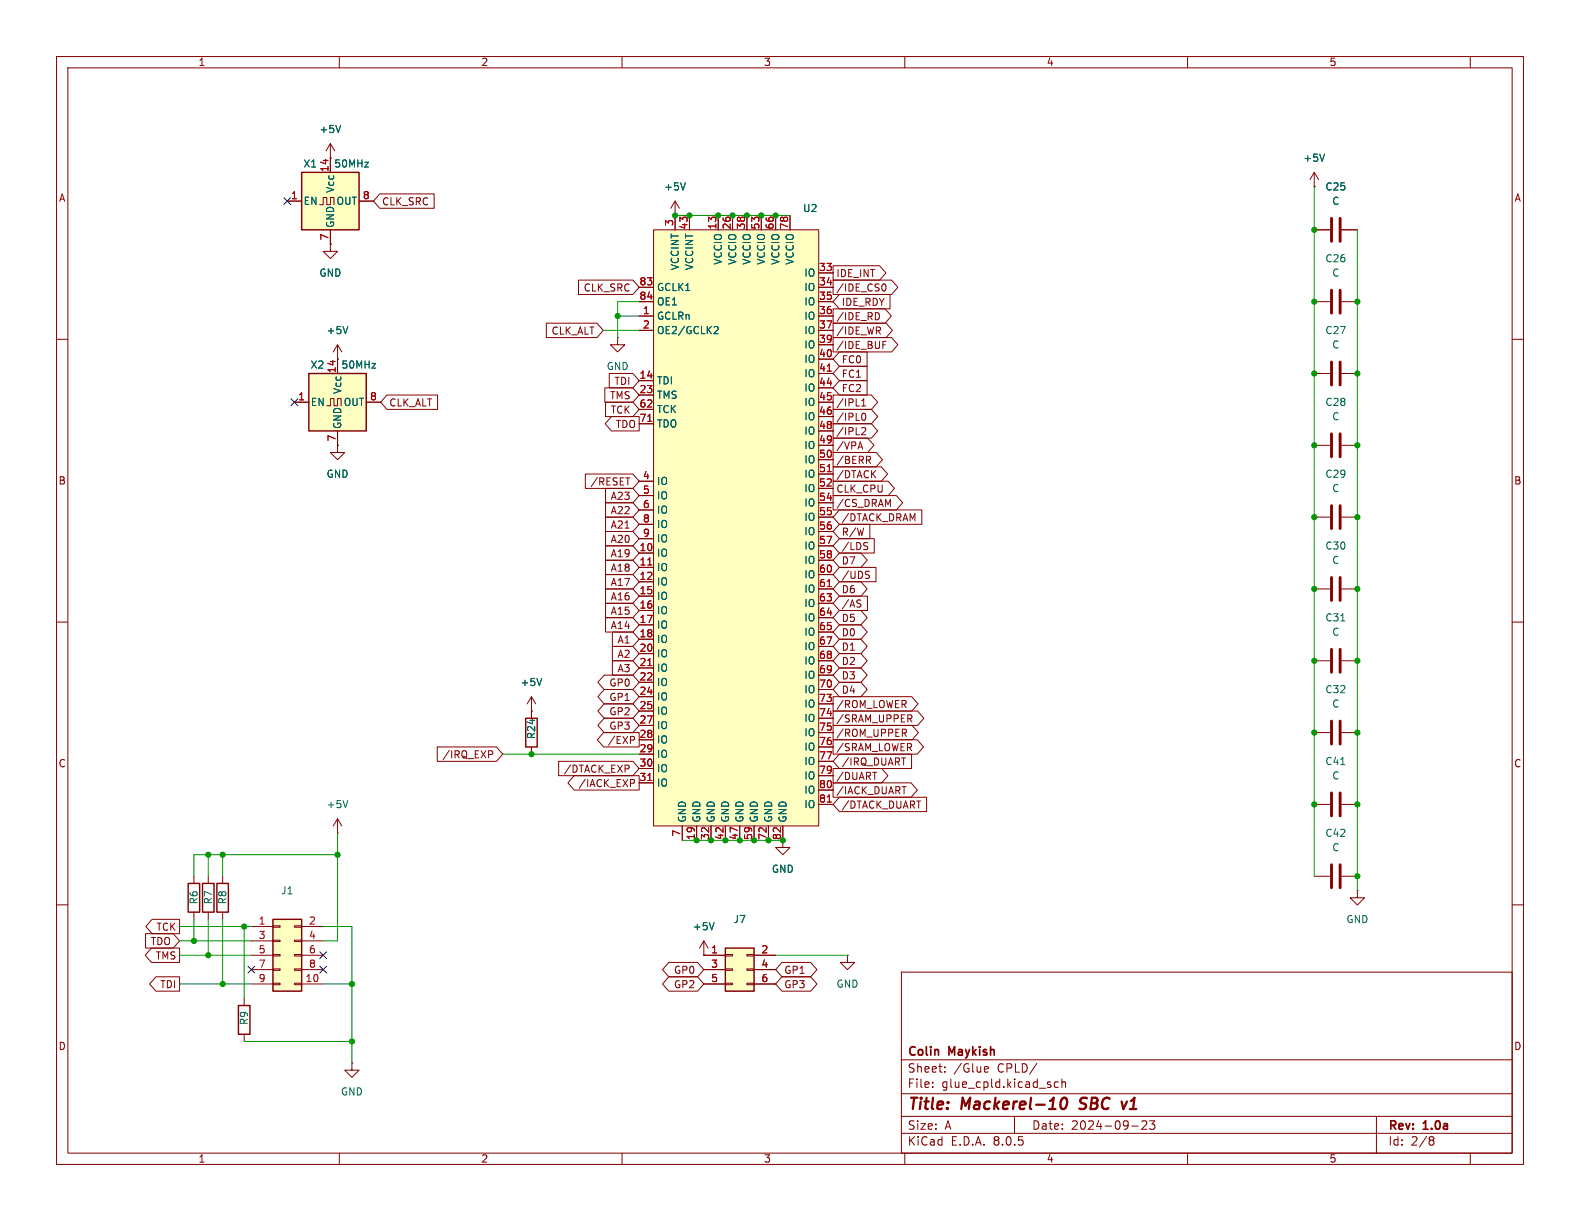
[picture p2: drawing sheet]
<svg xmlns="http://www.w3.org/2000/svg" width="279mm" height="216mm" viewBox="0 0 279 216" stroke-linecap="round" stroke-linejoin="round" font-family="sans-serif">
<g fill="none" stroke="#840000" stroke-width=".18">
<path d="M10 10h259.4v195.9h-259.4zM12 12h255.4v191.9h-255.4zM60 10v2M110 10v2M160 10v2M210 10v2M260 10v2M10 60h2M109.2 59.7v1.3h1.3l-1.3 1.2-1.3-1.2h1.3M109.2 59.7h.1M267.4 60h2M59.7 78.7v1.3h1.3l-1.3 1.3-1.3-1.3h1.3"/>
<path d="M59.7 78.7h.1M10 110h2M267.4 110h2M10 160h2M267.4 160h2M159.4 171.9h108v32h-108zM159.4 197.4h108M159.4 193.4h108M159.4 187.4h108M164.9 192.1v.2M164.9 191.4v.1M167.1 189.4v.2"/>
<path d="M167.1 188.7v.1M174.1 189.5h.6M174.1 188.7l.5-.1 .2 .3-.7 .2M179.4 197.4v3M183.4 188l-1.3 1.9M187.1 191.4l-.4-.1-.3 .3v.4l.2 .2h.5M187.8 191.4l.2-.1 .4 .1v.9M187.8 190.8v1.5M200.1 199.1h1.2M201.9 198.3l.6-.1 .2 .1 .1 .3-.9 1.1h.9M203.3 198.2h.9l-.5 .6 .4 .1v.6l-.2 .2h-.4l-.2-.2M243.4 197.4v6.5"/>
<path d="M60 203.9v2M110 203.9v2M159.4 200.4h108M160 203.9v2M210 203.9v2M253 201h.3l.3 .3-.3 .3M253 201.6h.3M253.3 201.6l.2 .2 .1 .4-.3 .3h-.3M260 203.9v2"/>
</g>
<path d="M187.8 194.3a.46 .46 0 0 1 .5-.2 .46 .46 0 0 1 .4 .4 1.15 1.15 0 0 1-.8 1.6l-.2-.1a1.54 1.54 0 0 1 .1-1.7zM190.9 196l.2 .1M191.2 194.3l-.2 .4 .1 .2M199.3 194.8l-.6 1.3" fill="none" stroke="#840000" stroke-width=".4"/>
<path d="M53.3 30.5h10.2v10.1h-10.2z" fill="#ffffc2"/>
<path d="M53.3 30.5h10.2v10.1h-10.2z" fill="none" stroke="#840000" stroke-width=".25"/>
<path d="M50.8 35.6h2.5M56.5 36.2h.6v-1.3h.7v1.3h.6v-1.3h.7v1.3M58.4 27.9v2.6M63.5 35.6h2.5M58.4 40.6v2.6" fill="none" stroke="#840000" stroke-width=".18"/>
<path d="M115.6 40.6h29.2v105.5h-29.2z" fill="#ffffc2"/>
<g fill="none" stroke="#840000" stroke-width=".18">
<path d="M58.4 27.9h.1M58.4 25.4l-.7 1.3M58.4 25.4v2.5M58.4 25.4l.8 1.3M119.4 38.1h.1M119.4 35.6v5M119.4 35.6l-.8 1.2M119.4 35.6l.7 1.2M121.9 38.1v2.5M127 38.1v2.5M129.5 38.1v2.5M132.1 38.1v2.5"/>
<path d="M134.6 38.1v2.5M137.2 38.1v2.5M139.7 38.1v2.5M58.4 43.2v1.3h1.3l-1.3 1.2-1.3-1.2h1.3M58.4 43.2h.1M113 55.9h2.6M113 58.4h2.6M113 50.8h2.6M113 53.3h2.6M115.6 40.6h29.2v105.5h-29.2zM144.8 55.9h2.5M144.8 58.4h2.5"/>
<path d="M144.8 48.3h2.5M144.8 50.8h2.5M144.8 53.3h2.5M113 67.3h2.6M113 69.9h2.6M113 72.4h2.6M113 74.9h2.6M144.8 61h2.5M144.8 63.5h2.5M144.8 66h2.5M144.8 68.6h2.5M144.8 71.1h2.5"/>
<path d="M144.8 73.7h2.5M144.8 76.2h2.5M144.8 78.7h2.5M113 97.8h2.6M113 85.1h2.6M113 87.6h2.6M113 90.2h2.6M113 92.7h2.6M113 95.3h2.6M144.8 81.3h2.5M144.8 83.8h2.5M144.8 86.4h2.5"/>
<path d="M144.8 88.9h2.5M144.8 91.4h2.5M144.8 94h2.5M144.8 96.5h2.5M144.8 99.1h2.5M113 100.3h2.6M113 102.9h2.6M113 105.4h2.6M113 108h2.6M113 110.5h2.6M113 113h2.6M113 115.6h2.6"/>
<path d="M113 118.1h2.6M144.8 101.6h2.5M144.8 104.1h2.5M144.8 106.7h2.5M144.8 109.2h2.5M144.8 111.8h2.5M144.8 114.3h2.5M144.8 116.8h2.5M144.8 119.4h2.5M113 120.7h2.6M113 123.2h2.6M113 125.7h2.6"/>
<path d="M113 128.3h2.6M113 130.8h2.6M113 133.4h2.6M113 135.9h2.6M113 138.4h2.6M144.8 121.9h2.5M144.8 124.5h2.5M144.8 127h2.5M144.8 129.5h2.5M144.8 132.1h2.5M144.8 134.6h2.5M144.8 137.2h2.5"/>
<path d="M144.8 139.7h2.5M120.6 146.1v2.5M123.2 146.1v2.5M125.7 146.1v2.5M128.3 146.1v2.5M130.8 146.1v2.5M133.3 146.1v2.5M135.9 146.1v2.5M138.4 146.1v2.5M144.8 142.2h2.5M43.2 176.5v1.3M43.2 182.9v1.3"/>
<path d="M62.2 188v1.2h1.3l-1.3 1.3-1.2-1.3h1.2M62.2 188h.1"/>
</g>
<path d="M114.5 74.5h.8M146.3 65.6h.7M114.5 99.9h.8M146.3 83.4h.7M114.5 117.7h.8M146.3 103.7h.7M114.5 138h.8M146.3 141.8h.7" fill="none" stroke="#a90000" stroke-width=".18"/>
<path d="M60.2 22.2l-.4 1.2M121.2 32.3l-.4 1.3M126.3 57.8l.5-.1 .2 .4-.8 .9h.8" fill="none" stroke="#006464" stroke-width=".18"/>
<path d="M42.2 177.8h2v5.1h-2z" fill="none" stroke="#840000" stroke-width=".25"/>
<path d="M54.6 66h10.2v10.2h-10.2z" fill="#ffffc2"/>
<path d="M54.6 66h10.2v10.2h-10.2z" fill="none" stroke="#840000" stroke-width=".25"/>
<g fill="none" stroke="#840000" stroke-width=".18">
<path d="M232.4 33h.1M232.4 30.5l-.8 1.3M232.4 30.5v2.5M232.4 30.5l.8 1.3M52.1 71.1h2.5M57.8 71.8h.6v-1.3h.7v1.3h.6v-1.3h.6v1.3M59.7 63.5h.1M59.7 61v5M59.7 76.2v2.5M59.7 61l-.8 1.2M59.7 61l.8 1.2M64.8 71.1h2.5"/>
<path d="M138.4 148.6v1.3h1.3l-1.3 1.2-1.2-1.2h1.2"/>
</g>
<path d="M234.2 27.2l-.4 1.3M61.5 57.7l-.4 1.3" fill="none" stroke="#006464" stroke-width=".18"/>
<path d="M48.3 162.6h5v12.7h-5z" fill="#ffffc2"/>
<g fill="none" stroke="#840000" stroke-width=".18">
<path d="M34.3 154.9v1.3M36.8 154.9v1.3M39.4 154.9v1.3M34.3 161.3v1.3M36.8 161.3v1.3M39.4 161.3v1.3M44.4 163.8h3.9M44.4 174h3.9M44.4 166.4h3.9M44.4 168.9h3.9M44.4 171.5h3.9M48.3 173.9h1.2v.2h-1.2z"/>
<path d="M48.3 171.3h1.2v.3h-1.2zM48.3 168.8h1.2v.2h-1.2zM48.3 166.2h1.2v.3h-1.2zM48.3 163.7h1.2v.3h-1.2zM52.1 173.9h1.2v.2h-1.2zM52.1 171.3h1.2v.3h-1.2zM52.1 168.8h1.2v.2h-1.2zM52.1 166.2h1.2v.3h-1.2zM52.1 163.7h1.2v.3h-1.2zM53.3 163.8h3.8M53.3 174h3.8M53.3 166.4h3.8"/>
<path d="M53.3 168.9h3.8M53.3 171.5h3.8"/>
</g>
<path d="M33.3 156.2h2v5.1h-2zM35.8 156.2h2v5.1h-2zM38.4 156.2h2v5.1h-2zM48.3 162.6h5v12.7h-5z" fill="none" stroke="#840000" stroke-width=".25"/>
<path d="M128.3 167.6h5v7.7h-5z" fill="#ffffc2"/>
<g fill="none" stroke="#840000" stroke-width=".18">
<path d="M50.8 35.6h2.5M58.4 27.9h.1M58.4 27.9v2.6M63.5 35.6h2.5M67.2 34.3h9.6v2.5h-9.6l-1.2-1.2zM119.4 38.1h.1M119.4 38.1v2.5M121.9 38.1v2.5M127 38.1v2.5M129.5 38.1v2.5M132.1 38.1v2.5M134.6 38.1v2.5"/>
<path d="M137.2 38.1v2.5M139.7 38.1v2.5M232.4 33h.1M58.4 43.2h.1M58.4 40.6v2.6M96.6 57.1h9l1.1 1.3-1.1 1.3h-9zM102.3 49.5h9.6l1.1 1.3-1.1 1.3h-9.6zM113 53.3h2.6M113 55.9h2.6M113 58.4h2.6M113 50.8h2.6M144.8 53.3h2.5"/>
<path d="M144.8 55.9h2.5M144.8 58.4h2.5M144.8 48.3h2.5M144.8 50.8h2.5M147.3 47h8.2l1.2 1.3-1.2 1.2h-8.2zM147.3 54.6h9.2l1.1 1.3-1.1 1.3h-9.2zM147.3 59.7h10.4l1.1 1.3-1.1 1.2h-10.4zM147.3 57.1h9.4l1.1 1.3-1.1 1.3h-9.4zM147.3 49.5h10.4l1.1 1.3-1.1 1.3h-10.4zM148.4 52.1h9v2.5h-9l-1.1-1.3zM155.3 55.3l.2 .5-.2 .7M156.1 50.3l.1-.1a.68 .68 0 0 1 .5 .6 .68 .68 0 0 1-.5 .7l-.1-.1"/>
<path d="M232.4 40.6h2.8M232.4 53.3h2.8M237.2 40.6h2.8M237.2 53.3h2.8M52.1 71.1h2.5M59.7 63.5h.1M59.7 78.7h.1M59.7 63.5v2.5M59.7 76.2v2.5M64.8 71.1h2.5M68.4 69.8h9v2.6h-9l-1.1-1.3zM107 68.6h4.9l1.1 1.3-1.1 1.2h-4.9z"/>
<path d="M107.1 71.1h4.8l1.1 1.3-1.1 1.3h-4.8zM107.7 66h4.2l1.1 1.3-1.1 1.3h-4.2zM108.1 73.7h4.9v2.5h-4.9l-1.1-1.3zM113 67.3h2.6M113 69.9h2.6M113 72.4h2.6M113 74.9h2.6M144.8 66h2.5M144.8 78.7h2.5M144.8 61h2.5M144.8 71.1h2.5M144.8 63.5h2.5"/>
<path d="M144.8 68.6h2.5M144.8 73.7h2.5M144.8 76.2h2.5M147.3 74.9h6.8l1.1 1.3-1.1 1.3h-6.8zM147.3 77.5h6.1l1.1 1.2-1.1 1.3h-6.1zM147.3 72.4h6.8l1.1 1.3-1.1 1.2h-6.8zM147.3 69.8h6.8l1.1 1.3-1.1 1.3h-6.8zM148.4 62.2h4.9v2.6h-4.9l-1.1-1.3zM148.4 64.8h4.9v2.5h-4.9l-1.1-1.3zM148.4 67.3h4.9v2.6h-4.9l-1.1-1.3zM151.8 79h.6M152.1 78.1l.5 1.3"/>
<path d="M152.4 71.8h.7M152.4 70.9l.3-.4v1.3M152.4 75.7l.5-.1 .2 .4-.8 .9h.8M152.4 73.3l.3-.2a.68 .68 0 0 1 .4 .6 .68 .68 0 0 1-.4 .6l-.3-.2M156.1 61h.4M156.1 60.4h.6M232.4 66h2.8M232.4 78.7h2.8M237.2 66h2.8M237.2 78.7h2.8M103.5 83.8h8.4l1.1 1.3-1.1 1.3h-8.4zM107.1 86.4h4.8l1.1 1.2-1.1 1.3h-4.8z"/>
<path d="M107.1 94h4.8l1.1 1.3-1.1 1.2h-4.8zM107.1 99.1h4.8l1.1 1.2-1.1 1.3h-4.8zM107.1 96.5h4.8l1.1 1.3-1.1 1.3h-4.8zM107.1 91.4h4.8l1.1 1.3-1.1 1.3h-4.8zM107.1 88.9h4.8l1.1 1.3-1.1 1.2h-4.8zM110.7 84.5h.7M113 97.8h2.6M113 85.1h2.6M113 87.6h2.6M113 90.2h2.6M113 92.7h2.6M113 95.3h2.6"/>
<path d="M144.8 91.4h2.5M144.8 81.3h2.5M144.8 83.8h2.5M144.8 86.4h2.5M144.8 88.9h2.5M144.8 94h2.5M144.8 96.5h2.5M144.8 99.1h2.5M147.3 85.1h9.8l1.1 1.3-1.1 1.2h-9.8zM147.3 80h7.6l1.2 1.3-1.2 1.3h-7.6zM147.3 82.5h8.6l1.1 1.3-1.1 1.3h-8.6zM147.3 87.6h11.2l1.1 1.3-1.1 1.3h-11.2z"/>
<path d="M148.4 90.2h14.6v2.5h-14.6l-1.1-1.3zM148.4 95.2h6.2v2.6h-6.2l-1.1-1.3zM148.4 97.8h3.8l1.2 1.3-1.2 1.2h-3.8l-1.1-1.2zM148.4 92.7h5.4v2.6h-5.4l-1.1-1.3zM153 95.9l.4 .1M153.2 96.6l.2 .2-.2 .4M153.5 81.3l.4 .7M153.7 80.7l.2 .2v.3l-.2 .1M157 89.2l.5-.9v1.3M232.4 91.4h2.8M237.2 91.4h2.8M106.8 119.4h5.1l1.1 1.3-1.1 1.2h-5.1l-1.1-1.2z"/>
<path d="M107.1 104.1h4.8l1.1 1.3-1.1 1.3h-4.8zM107.1 106.7h4.8l1.1 1.3-1.1 1.2h-4.8zM107.1 109.2h4.8l1.1 1.3-1.1 1.3h-4.8zM107.1 101.6h4.8l1.1 1.3-1.1 1.2h-4.8zM108.3 116.8h3.6l1.1 1.3-1.1 1.3h-3.6zM108.3 111.8h3.6l1.1 1.2-1.1 1.3h-3.6zM108.3 114.3h3.6l1.1 1.3-1.1 1.2h-3.6zM113 100.3h2.6M113 102.9h2.6M113 105.4h2.6M113 108h2.6M113 110.5h2.6"/>
<path d="M113 113h2.6M113 115.6h2.6M113 118.1h2.6M144.8 116.8h2.5M144.8 104.1h2.5M144.8 101.6h2.5M144.8 106.7h2.5M144.8 109.2h2.5M144.8 111.8h2.5M144.8 114.3h2.5M144.8 119.4h2.5M148.4 107.9h3.8l1.2 1.3-1.2 1.3h-3.8l-1.1-1.3z"/>
<path d="M148.4 118.1h3.8l1.2 1.3-1.2 1.3h-3.8l-1.1-1.3zM148.4 100.3h6.5v2.6h-6.5l-1.1-1.3zM148.4 102.9h3.8l1.2 1.2-1.2 1.3h-3.8l-1.1-1.3zM148.4 113h3.8l1.2 1.3-1.2 1.3h-3.8l-1.1-1.3zM148.4 110.5h3.8l1.2 1.3-1.2 1.2h-3.8l-1.1-1.2zM148.4 105.4h5v2.6h-5l-1.1-1.3zM148.4 115.6h3.8l1.2 1.2-1.2 1.3h-3.8l-1.1-1.3zM152.1 106.1h.1M152.1 106.8l.1 .2-.1 .3M153.3 101l.4 .1M153.5 101.7l.2 .2-.2 .4M232.4 116.8h2.8"/>
<path d="M232.4 104.1h2.8M237.2 116.8h2.8M237.2 104.1h2.8M77.3 132.1h10.5l1.1 1.3-1.1 1.2h-10.5zM86.4 132.8h.5l.2 .2-.1 .4h-.6M94 125.7h.1M94 123.2l-.8 1.3M94 123.2v3.8M94 132.1v1.3M94 123.2l.7 1.3M98.8 134.6h13.1l1.1 1.3-1.1 1.3h-13.1zM101.5 137.2h11.5v2.5h-11.5l-1.1-1.3z"/>
<path d="M106.7 129.5h6.3v2.6h-6.3l-1.1-1.3zM106.8 121.9h5.1l1.1 1.3-1.1 1.3h-5.1l-1.1-1.3zM106.8 127h5.1l1.1 1.3-1.1 1.2h-5.1l-1.1-1.2zM106.8 124.5h5.1l1.1 1.2-1.1 1.3h-5.1l-1.1-1.3zM111.1 135.4l.2 .1-.2 .4M111.5 130.2h.5l.2 .3-.1 .3-.6 .1M111.5 137.8h.5l.2 .3-.1 .3-.6 .1M113 120.7h2.6M113 123.2h2.6M113 125.7h2.6M113 128.3h2.6M113 130.8h2.6"/>
<path d="M113 133.4h2.6M113 135.9h2.6M113 138.4h2.6M144.8 129.5h2.5M144.8 121.9h2.5M144.8 124.5h2.5M144.8 127h2.5M144.8 132.1h2.5M144.8 134.6h2.5M144.8 137.2h2.5M144.8 139.7h2.5M147.3 138.4h13.8l1.1 1.3-1.1 1.3h-13.8z"/>
<path d="M147.3 130.8h14.9l1.1 1.3-1.1 1.3h-14.9zM147.3 135.9h8.6l1.1 1.3-1.1 1.2h-8.6zM147.3 125.7h15l1.1 1.3-1.1 1.3h-15zM147.3 128.3h14l1.1 1.2-1.1 1.3h-14zM147.3 123.2h13.9l1.1 1.3-1.1 1.2h-13.9zM148.4 133.3h12.8v2.6h-12.8l-1.1-1.3zM148.4 120.6h3.8l1.2 1.3-1.2 1.3h-3.8l-1.1-1.3zM154.3 136.6h.7M159.4 134h.8M159.5 139.1h.7M159.6 128.9h.5l.2 .3-.1 .3-.6 .1M159.9 129.6l.4 .6"/>
<path d="M160.8 127.1l.5 .6M161 126.4l.3 .2-.1 .3-.2 .2M232.4 129.5h2.8M237.2 129.5h2.8M59.7 147.3h.1M59.7 144.8l-.8 1.3M59.7 144.8v2.5M59.7 144.8l.8 1.3M120.6 146.1v2.5M123.2 146.1v2.5M125.7 146.1v2.5M128.3 146.1v2.5"/>
<path d="M130.8 146.1v2.5M133.3 146.1v2.5M135.9 146.1v2.5M138.4 146.1v2.5M144.8 142.2h2.5M148.4 141h15.5v2.5h-15.5l-1.1-1.3zM232.4 154.9h2.8M232.4 142.2h2.8M237.2 154.9h2.8M237.2 142.2h2.8M240 157.5v1.3h1.3l-1.3 1.2-1.2-1.2h1.2M240 157.5h.1"/>
<path d="M25.7 165.1h4.9l1.1 1.3-1.1 1.2h-4.9zM26.8 167.6h4.9v2.6h-4.9l-1.1-1.3zM26.9 162.6h4.8v2.5h-4.8l-1.1-1.3zM27.6 172.7h4.1v2.6h-4.1l-1.1-1.3zM118.3 172.7h5l1.2 1.3-1.2 1.3h-5l-1.1-1.3zM118.3 170.2h5l1.2 1.3-1.2 1.2h-5l-1.1-1.2zM124.5 168.9h.1M124.5 168.9h3.8M124.5 171.5h3.8M124.5 174h3.8M124.5 166.4l-.8 1.2M124.5 166.4v2.5"/>
<path d="M124.5 166.4l.7 1.2M128.3 173.9h1.2v.2h-1.2zM128.3 171.3h1.2v.3h-1.2zM128.3 168.8h1.2v.2h-1.2zM132.1 173.9h1.2v.2h-1.2zM132.1 171.3h1.2v.3h-1.2zM132.1 168.8h1.2v.2h-1.2zM133.3 168.9h3.9M133.3 171.5h3.9M133.3 174h3.9M138.3 172.7h5.1l1.1 1.3-1.1 1.3h-5.1l-1.1-1.3zM138.3 170.2h5.1l1.1 1.3-1.1 1.2h-5.1l-1.1-1.2z"/>
<path d="M149.9 168.9v1.3h1.2l-1.2 1.3-1.3-1.3h1.3M149.9 168.9h.1"/>
</g>
<path d="M93 127h2v5.1h-2zM128.3 167.6h5v7.7h-5z" fill="none" stroke="#840000" stroke-width=".25"/>
<path d="M60.2 22.2l-.4 1.2M121.2 32.3l-.4 1.3M234.2 27.2l-.4 1.3M61.5 57.7l-.4 1.3M126.3 57.8l.5-.1 .2 .4-.8 .9h.8M95.8 120l-.4 1.2M237.1 109.8h.7M237.1 135.2h.7M61.5 141.5l-.4 1.3M126.3 163.1l-.4 1.3" fill="none" stroke="#006464" stroke-width=".18"/>
<g fill="none" stroke="#840000" stroke-width=".51">
<path d="M235.5 38.6v4.1M237 38.6v4.1M235.5 51.3v4.1M237 51.3v4.1M235.5 64v4.1M235.5 76.7v4.1M237 64v4.1M237 76.7v4.1M235.5 89.4v4.1M237 89.4v4.1M235.5 102.1v4.1M235.5 114.8v4.1"/>
<path d="M237 102.1v4.1M237 114.8v4.1M235.5 127.5v4.1M237 127.5v4.1M235.5 140.2v4.1M235.5 152.9v4.1M237 140.2v4.1M237 152.9v4.1"/>
</g>
<g fill="none" stroke="#009600" stroke-width=".18">
<path d="M119.4 38.1h20.3M232.4 33v121.9M106.7 58.4h6.3M109.2 55.9h3.8M113 53.3h-3.8v6.4M240 40.6v116.9M88.9 133.4h24.1M36.8 151.1v3.8M39.4 151.1v3.8M59.7 147.3v19.1h-2.6M59.7 151.1h-25.4v3.8M120.6 148.6h17.8"/>
<path d="M31.7 163.8h12.7M31.7 168.9h12.7M31.7 166.4h12.7M31.7 174h12.7M34.3 162.6v3.8M36.8 162.6v6.3M39.4 162.6v11.4M43.2 163.8v12.7M57.1 163.8h5.1v24.2M57.1 174h5.1M137.2 168.9h12.7M43.2 184.2h19"/>
</g>
<path d="M50.2 35l1.2 1.2M51.4 35l-1.2 1.2M51.5 70.5l1.2 1.2M52.7 70.5l-1.2 1.2M43.8 170.8l1.3 1.3M45.1 170.8l-1.3 1.3M56.5 170.8l1.3 1.3M56.5 168.3l1.3 1.2M57.8 170.8l-1.3 1.3M57.8 168.3l-1.3 1.2" fill="none" stroke="#000084" stroke-width=".18"/>
<path d="M114.5 74.5h.8M146.3 65.6h.7M114.5 99.9h.8M146.3 83.4h.7M114.5 117.7h.8M146.3 103.7h.7M114.5 138h.8M146.3 141.8h.7" fill="none" stroke="#a90000" stroke-width=".18"/>
<g fill="#009600" stroke="#009600" stroke-width=".18">
<circle cx="240" cy="116.8" r=".46"/>
<circle cx="232.4" cy="116.8" r=".46"/>
<circle cx="240" cy="129.5" r=".46"/>
<circle cx="232.4" cy="129.5" r=".46"/>
<circle cx="240" cy="154.9" r=".46"/>
<circle cx="232.4" cy="104.1" r=".46"/>
<circle cx="240" cy="104.1" r=".46"/>
<circle cx="240" cy="142.2" r=".46"/>
<circle cx="232.4" cy="142.2" r=".46"/>
<circle cx="134.6" cy="38.1" r=".46"/>
<circle cx="137.2" cy="38.1" r=".46"/>
<circle cx="129.5" cy="38.1" r=".46"/>
<circle cx="132.1" cy="38.1" r=".46"/>
<circle cx="127" cy="38.1" r=".46"/>
<circle cx="121.9" cy="38.1" r=".46"/>
<circle cx="119.4" cy="38.1" r=".46"/>
<circle cx="36.8" cy="168.9" r=".46"/>
<circle cx="39.4" cy="151.1" r=".46"/>
<circle cx="43.2" cy="163.8" r=".46"/>
<circle cx="36.8" cy="151.1" r=".46"/>
<circle cx="59.7" cy="151.1" r=".46"/>
<circle cx="133.3" cy="148.6" r=".46"/>
<circle cx="125.7" cy="148.6" r=".46"/>
<circle cx="123.2" cy="148.6" r=".46"/>
<circle cx="130.8" cy="148.6" r=".46"/>
<circle cx="128.3" cy="148.6" r=".46"/>
<circle cx="138.4" cy="148.6" r=".46"/>
<circle cx="135.9" cy="148.6" r=".46"/>
<circle cx="39.4" cy="174" r=".46"/>
<circle cx="62.2" cy="184.2" r=".46"/>
<circle cx="62.2" cy="174" r=".46"/>
<circle cx="34.3" cy="166.4" r=".46"/>
<circle cx="94" cy="133.4" r=".46"/>
<circle cx="109.2" cy="55.9" r=".46"/>
<circle cx="240" cy="66" r=".46"/>
<circle cx="232.4" cy="66" r=".46"/>
<circle cx="240" cy="91.4" r=".46"/>
<circle cx="232.4" cy="91.4" r=".46"/>
<circle cx="240" cy="78.7" r=".46"/>
<circle cx="232.4" cy="78.7" r=".46"/>
<circle cx="240" cy="53.3" r=".46"/>
<circle cx="232.4" cy="53.3" r=".46"/>
<circle cx="232.4" cy="40.6" r=".46"/>
</g>
<g font-size="2.8" fill="#840000">
<text x="160.4" y="196.8">Title:</text>
<text x="170.1" y="196.8">Mackerel-10</text>
<text x="191.8" y="196.8">SBC</text>
<text x="200" y="196.8">v1</text>
</g>
<g font-size="2.1" fill="#840000">
<text x="160.4" y="189.9">Sheet:</text>
<text x="160.4" y="187.1">Colin</text>
<text x="167.9" y="187.1">Maykish</text>
<text x="168.6" y="189.9">/Glue</text>
<text x="176.4" y="189.9">CPLD/</text>
<text x="160.4" y="192.6">File:</text>
<text x="166.5" y="192.6">glue_cpld.kicad_sch</text>
<text x="160.4" y="202.8">KiCad</text>
<text x="160.4" y="200">Size:</text>
<text x="167.1" y="200">A</text>
<text x="168.1" y="202.8">E.D.A.</text>
<text x="175.7" y="202.8">8.0.5</text>
<text x="182.4" y="200">Date:</text>
<text x="189.4" y="200">2024-09-23</text>
<text x="245.4" y="200.2">Rev:</text>
<text x="245.4" y="202.8">Id:</text>
<text x="249.5" y="202.8">2/8</text>
<text x="251.8" y="200.2">1.0a</text>
</g>
<g font-size="1.8" fill="#840000">
<text x="35" y="11.9">1</text>
<text x="85" y="11.9">2</text>
<text x="135" y="11.9">3</text>
<text x="185" y="11.9">4</text>
<text x="235" y="11.9">5</text>
<text x="10.3" y="35.9">A</text>
<text x="267.7" y="35.9">A</text>
<text x="67.5" y="36.5">CLK_SRC</text>
<text x="103.1" y="51.8">CLK_SRC</text>
<text x="147.8" y="49.2">IDE_INT</text>
<text x="147.8" y="51.8">/IDE_CS0</text>
<text x="97.4" y="59.4">CLK_ALT</text>
<text x="147.8" y="56.8">/IDE_RD</text>
<text x="147.8" y="59.4">/IDE_WR</text>
<text x="148.7" y="54.3">IDE_RDY</text>
<text x="147.8" y="61.9">/IDE_BUF</text>
<text x="148.7" y="64.5">FC0</text>
<text x="107.8" y="70.8">TMS</text>
<text x="108.6" y="68.3">TDI</text>
<text x="148.7" y="67">FC1</text>
<text x="148.7" y="69.5">FC2</text>
<text x="68.7" y="72.1">CLK_ALT</text>
<text x="107.9" y="73.3">TCK</text>
<text x="108.8" y="75.9">TDO</text>
<text x="147.8" y="77.2">/IPL2</text>
<text x="147.8" y="74.6">/IPL0</text>
<text x="147.8" y="72.1">/IPL1</text>
<text x="147.8" y="82.2">/BERR</text>
<text x="147.8" y="79.7">/VPA</text>
<text x="10.3" y="85.9">B</text>
<text x="104.3" y="86">/RESET</text>
<text x="107.9" y="88.6">A23</text>
<text x="147.8" y="87.3">CLK_CPU</text>
<text x="147.8" y="84.8">/DTACK</text>
<text x="147.8" y="89.9">/CS_DRAM</text>
<text x="267.7" y="85.9">B</text>
<text x="107.9" y="93.7">A21</text>
<text x="107.9" y="91.1">A22</text>
<text x="148.7" y="92.4">/DTACK_DRAM</text>
<text x="148.7" y="94.9">R/W</text>
<text x="107.9" y="96.2">A20</text>
<text x="107.9" y="101.3">A18</text>
<text x="107.9" y="98.7">A19</text>
<text x="148.7" y="97.5">/LDS</text>
<text x="148.7" y="100">D7</text>
<text x="107.9" y="106.4">A16</text>
<text x="107.9" y="103.8">A17</text>
<text x="148.7" y="102.6">/UDS</text>
<text x="148.7" y="105.1">D6</text>
<text x="148.7" y="107.6">/AS</text>
<text x="107.9" y="108.9">A15</text>
<text x="107.9" y="111.4">A14</text>
<text x="109.1" y="114">A1</text>
<text x="148.7" y="110.2">D5</text>
<text x="148.7" y="112.7">D0</text>
<text x="109.1" y="119.1">A3</text>
<text x="109.1" y="116.5">A2</text>
<text x="148.7" y="115.3">D1</text>
<text x="148.7" y="117.8">D2</text>
<text x="107.6" y="124.1">GP1</text>
<text x="107.6" y="121.6">GP0</text>
<text x="147.8" y="125.4">/ROM_LOWER</text>
<text x="148.7" y="120.3">D3</text>
<text x="148.7" y="122.9">D4</text>
<text x="107.4" y="131.8">/EXP</text>
<text x="107.6" y="129.2">GP3</text>
<text x="107.6" y="126.7">GP2</text>
<text x="147.8" y="128">/SRAM_UPPER</text>
<text x="147.8" y="130.5">/ROM_UPPER</text>
<text x="10.3" y="135.9">C</text>
<text x="78.1" y="134.3">/IRQ_EXP</text>
<text x="99.6" y="136.8">/DTACK_EXP</text>
<text x="147.8" y="133">/SRAM_LOWER</text>
<text x="148.7" y="135.6">/IRQ_DUART</text>
<text x="267.7" y="135.9">C</text>
<text x="102.2" y="139.4">/IACK_EXP</text>
<text x="147.8" y="140.7">/IACK_DUART</text>
<text x="147.8" y="138.1">/DUART</text>
<text x="148.7" y="143.2">/DTACK_DUART</text>
<text x="26.5" y="167.3">TDO</text>
<text x="27.6" y="164.8">TCK</text>
<text x="27.4" y="169.9">TMS</text>
<text x="119.1" y="172.4">GP0</text>
<text x="138.6" y="172.4">GP1</text>
<text x="28.2" y="174.9">TDI</text>
<text x="119.1" y="174.9">GP2</text>
<text x="138.6" y="174.9">GP3</text>
<text x="10.3" y="185.9">D</text>
<text x="267.7" y="185.9">D</text>
<text x="35" y="205.8">1</text>
<text x="85" y="205.8">2</text>
<text x="135" y="205.8">3</text>
<text x="185" y="205.8">4</text>
<text x="235" y="205.8">5</text>
</g>
<g font-size="1.8" fill="#006464">
<text x="56.4" y="23.7">+5V</text>
<text x="53.6" y="29.8">X1</text>
<text x="59" y="29.8">50MHz</text>
<text x="230.4" y="28.8">+5V</text>
<text x="59.3" y="34.2" transform="rotate(-90 59.3 34.2)">Vcc</text>
<text x="117.3" y="33.9">+5V</text>
<text x="234.3" y="33.9">C25</text>
<text x="53.6" y="36.4">EN</text>
<text x="59.3" y="40.4" transform="rotate(-90 59.3 40.4)">GND</text>
<text x="59.4" y="36.4">OUT</text>
<text x="141.9" y="37.7">U2</text>
<text x="235.5" y="36.4">C</text>
<text x="120.2" y="47.9" transform="rotate(-90 120.2 47.9)">VCCINT</text>
<text x="122.8" y="47.9" transform="rotate(-90 122.8 47.9)">VCCINT</text>
<text x="127.9" y="46.9" transform="rotate(-90 127.9 46.9)">VCCIO</text>
<text x="130.4" y="46.9" transform="rotate(-90 130.4 46.9)">VCCIO</text>
<text x="132.9" y="46.9" transform="rotate(-90 132.9 46.9)">VCCIO</text>
<text x="135.5" y="46.9" transform="rotate(-90 135.5 46.9)">VCCIO</text>
<text x="138" y="46.9" transform="rotate(-90 138 46.9)">VCCIO</text>
<text x="140.6" y="46.9" transform="rotate(-90 140.6 46.9)">VCCIO</text>
<text x="234.3" y="46.6">C26</text>
<text x="56.4" y="49.1">GND</text>
<text x="116.1" y="51.7">GCLK1</text>
<text x="142.1" y="49.1">IO</text>
<text x="142.1" y="51.7">IO</text>
<text x="235.5" y="49.1">C</text>
<text x="57.7" y="59.3">+5V</text>
<text x="116.1" y="56.7">GCLRn</text>
<text x="116.1" y="59.3">OE2/GCLK2</text>
<text x="116.1" y="54.2">OE1</text>
<text x="142.1" y="54.2">IO</text>
<text x="142.1" y="56.7">IO</text>
<text x="142.1" y="59.3">IO</text>
<text x="234.3" y="59.3">C27</text>
<text x="54.8" y="65.4">X2</text>
<text x="60.3" y="65.4">50MHz</text>
<text x="107.2" y="65.6">GND</text>
<text x="142.1" y="61.8">IO</text>
<text x="142.1" y="64.4">IO</text>
<text x="235.5" y="61.8">C</text>
<text x="54.9" y="72">EN</text>
<text x="60.6" y="69.8" transform="rotate(-90 60.6 69.8)">Vcc</text>
<text x="60.7" y="72">OUT</text>
<text x="116.1" y="68.2">TDI</text>
<text x="116.1" y="70.7">TMS</text>
<text x="142.1" y="66.9">IO</text>
<text x="142.1" y="69.4">IO</text>
<text x="142.1" y="72">IO</text>
<text x="234.3" y="72">C28</text>
<text x="60.6" y="75.9" transform="rotate(-90 60.6 75.9)">GND</text>
<text x="116.1" y="73.3">TCK</text>
<text x="116.1" y="75.8">TDO</text>
<text x="142.1" y="74.5">IO</text>
<text x="142.1" y="77.1">IO</text>
<text x="235.5" y="74.5">C</text>
<text x="142.1" y="79.6">IO</text>
<text x="142.1" y="82.1">IO</text>
<text x="57.7" y="84.7">GND</text>
<text x="116.1" y="86">IO</text>
<text x="116.1" y="88.5">IO</text>
<text x="142.1" y="84.7">IO</text>
<text x="142.1" y="87.2">IO</text>
<text x="142.1" y="89.8">IO</text>
<text x="234.3" y="84.7">C29</text>
<text x="235.5" y="87.2">C</text>
<text x="116.1" y="91">IO</text>
<text x="116.1" y="93.6">IO</text>
<text x="142.1" y="92.3">IO</text>
<text x="142.1" y="94.8">IO</text>
<text x="116.1" y="98.7">IO</text>
<text x="116.1" y="101.2">IO</text>
<text x="116.1" y="96.1">IO</text>
<text x="142.1" y="97.4">IO</text>
<text x="142.1" y="99.9">IO</text>
<text x="234.3" y="97.4">C30</text>
<text x="235.5" y="99.9">C</text>
<text x="116.1" y="103.7">IO</text>
<text x="116.1" y="106.3">IO</text>
<text x="142.1" y="102.5">IO</text>
<text x="142.1" y="105">IO</text>
<text x="142.1" y="107.5">IO</text>
<text x="116.1" y="108.8">IO</text>
<text x="116.1" y="111.4">IO</text>
<text x="116.1" y="113.9">IO</text>
<text x="142.1" y="110.1">IO</text>
<text x="142.1" y="112.6">IO</text>
<text x="234.3" y="110.1">C31</text>
<text x="235.5" y="112.6">C</text>
<text x="116.1" y="116.4">IO</text>
<text x="116.1" y="119">IO</text>
<text x="142.1" y="115.2">IO</text>
<text x="142.1" y="117.7">IO</text>
<text x="91.9" y="121.5">+5V</text>
<text x="116.1" y="121.5">IO</text>
<text x="116.1" y="124.1">IO</text>
<text x="142.1" y="120.2">IO</text>
<text x="142.1" y="122.8">IO</text>
<text x="142.1" y="125.3">IO</text>
<text x="234.3" y="122.8">C32</text>
<text x="235.5" y="125.3">C</text>
<text x="94.8" y="130.8" transform="rotate(-90 94.8 130.8)">R24</text>
<text x="116.1" y="126.6">IO</text>
<text x="116.1" y="129.1">IO</text>
<text x="116.1" y="131.7">IO</text>
<text x="142.1" y="127.9">IO</text>
<text x="142.1" y="130.4">IO</text>
<text x="116.1" y="134.2">IO</text>
<text x="116.1" y="136.8">IO</text>
<text x="142.1" y="132.9">IO</text>
<text x="142.1" y="135.5">IO</text>
<text x="234.3" y="135.5">C41</text>
<text x="57.7" y="143.1">+5V</text>
<text x="116.1" y="139.3">IO</text>
<text x="142.1" y="138">IO</text>
<text x="142.1" y="140.6">IO</text>
<text x="142.1" y="143.1">IO</text>
<text x="235.5" y="138">C</text>
<text x="121.5" y="145.5" transform="rotate(-90 121.5 145.5)">GND</text>
<text x="124.1" y="145.5" transform="rotate(-90 124.1 145.5)">GND</text>
<text x="126.6" y="145.5" transform="rotate(-90 126.6 145.5)">GND</text>
<text x="129.1" y="145.5" transform="rotate(-90 129.1 145.5)">GND</text>
<text x="131.7" y="145.5" transform="rotate(-90 131.7 145.5)">GND</text>
<text x="134.2" y="145.5" transform="rotate(-90 134.2 145.5)">GND</text>
<text x="136.8" y="145.5" transform="rotate(-90 136.8 145.5)">GND</text>
<text x="139.3" y="145.5" transform="rotate(-90 139.3 145.5)">GND</text>
<text x="234.3" y="148.2">C42</text>
<text x="136.4" y="154.5">GND</text>
<text x="235.5" y="150.7">C</text>
<text x="35.2" y="160" transform="rotate(-90 35.2 160)">R6</text>
<text x="37.7" y="160" transform="rotate(-90 37.7 160)">R7</text>
<text x="40.2" y="160" transform="rotate(-90 40.2 160)">R8</text>
<text x="49.6" y="158.3">J1</text>
<text x="122.4" y="164.7">+5V</text>
<text x="129.6" y="163.4">J7</text>
<text x="238" y="163.4">GND</text>
<text x="147.8" y="174.9">GND</text>
<text x="44" y="181.3" transform="rotate(-90 44 181.3)">R9</text>
<text x="60.2" y="193.9">GND</text>
</g>
<g font-size="1.8" fill="#a90000">
<text x="51.4" y="35.3">1</text>
<text x="58.2" y="30.5" transform="rotate(-90 58.2 30.5)">14</text>
<text x="64.1" y="35.3">8</text>
<text x="119.1" y="40.1" transform="rotate(-90 119.1 40.1)">3</text>
<text x="121.7" y="40.7" transform="rotate(-90 121.7 40.7)">43</text>
<text x="126.7" y="40.7" transform="rotate(-90 126.7 40.7)">13</text>
<text x="129.3" y="40.7" transform="rotate(-90 129.3 40.7)">26</text>
<text x="131.8" y="40.7" transform="rotate(-90 131.8 40.7)">38</text>
<text x="134.4" y="40.7" transform="rotate(-90 134.4 40.7)">53</text>
<text x="136.9" y="40.7" transform="rotate(-90 136.9 40.7)">66</text>
<text x="139.4" y="40.7" transform="rotate(-90 139.4 40.7)">78</text>
<text x="58.2" y="42.6" transform="rotate(-90 58.2 42.6)">7</text>
<text x="113" y="50.5">83</text>
<text x="113" y="53.1">84</text>
<text x="144.7" y="48">33</text>
<text x="144.7" y="50.5">34</text>
<text x="144.7" y="53.1">35</text>
<text x="113.6" y="55.6">1</text>
<text x="113.6" y="58.2">2</text>
<text x="144.7" y="55.6">36</text>
<text x="144.7" y="58.2">37</text>
<text x="144.7" y="60.7">39</text>
<text x="144.7" y="63.2">40</text>
<text x="144.7" y="65.8">41</text>
<text x="52.6" y="70.9">1</text>
<text x="59.4" y="66.1" transform="rotate(-90 59.4 66.1)">14</text>
<text x="65.3" y="70.9">8</text>
<text x="113" y="67.1">14</text>
<text x="113" y="69.6">23</text>
<text x="144.7" y="68.3">44</text>
<text x="144.7" y="70.9">45</text>
<text x="113" y="72.1">62</text>
<text x="113" y="74.7">71</text>
<text x="144.7" y="73.4">46</text>
<text x="144.7" y="75.9">48</text>
<text x="59.4" y="78.2" transform="rotate(-90 59.4 78.2)">7</text>
<text x="144.7" y="78.5">49</text>
<text x="144.7" y="81">50</text>
<text x="144.7" y="83.6">51</text>
<text x="113.6" y="84.8">4</text>
<text x="113.6" y="87.4">5</text>
<text x="113.6" y="89.9">6</text>
<text x="144.7" y="86.1">52</text>
<text x="144.7" y="88.6">54</text>
<text x="113.6" y="92.5">8</text>
<text x="113.6" y="95">9</text>
<text x="144.7" y="91.2">55</text>
<text x="144.7" y="93.7">56</text>
<text x="113" y="97.5">10</text>
<text x="113" y="100.1">11</text>
<text x="144.7" y="96.3">57</text>
<text x="144.7" y="98.8">58</text>
<text x="144.7" y="101.3">60</text>
<text x="113" y="102.6">12</text>
<text x="113" y="105.2">15</text>
<text x="113" y="107.7">16</text>
<text x="144.7" y="103.9">61</text>
<text x="144.7" y="106.4">63</text>
<text x="113" y="110.2">17</text>
<text x="113" y="112.8">18</text>
<text x="144.7" y="109">64</text>
<text x="144.7" y="111.5">65</text>
<text x="113" y="115.3">20</text>
<text x="113" y="117.9">21</text>
<text x="144.7" y="114">67</text>
<text x="144.7" y="116.6">68</text>
<text x="144.7" y="119.1">69</text>
<text x="113" y="120.4">22</text>
<text x="113" y="122.9">24</text>
<text x="113" y="125.5">25</text>
<text x="144.7" y="121.7">70</text>
<text x="144.7" y="124.2">73</text>
<text x="113" y="128">27</text>
<text x="113" y="130.6">28</text>
<text x="144.7" y="126.7">74</text>
<text x="144.7" y="129.3">75</text>
<text x="144.7" y="131.8">76</text>
<text x="113" y="133.1">29</text>
<text x="113" y="135.6">30</text>
<text x="144.7" y="134.4">77</text>
<text x="144.7" y="136.9">79</text>
<text x="113" y="138.2">31</text>
<text x="144.7" y="139.4">80</text>
<text x="144.7" y="142">81</text>
<text x="120.4" y="148" transform="rotate(-90 120.4 148)">7</text>
<text x="122.9" y="148.6" transform="rotate(-90 122.9 148.6)">19</text>
<text x="125.5" y="148.6" transform="rotate(-90 125.5 148.6)">32</text>
<text x="128" y="148.6" transform="rotate(-90 128 148.6)">42</text>
<text x="130.6" y="148.6" transform="rotate(-90 130.6 148.6)">47</text>
<text x="133.1" y="148.6" transform="rotate(-90 133.1 148.6)">59</text>
<text x="135.6" y="148.6" transform="rotate(-90 135.6 148.6)">72</text>
<text x="138.2" y="148.6" transform="rotate(-90 138.2 148.6)">82</text>
<text x="45.6" y="163.6">1</text>
<text x="45.6" y="166.1">3</text>
<text x="54.5" y="163.6">2</text>
<text x="54.5" y="166.1">4</text>
<text x="45.6" y="168.7">5</text>
<text x="45.6" y="171.2">7</text>
<text x="45.6" y="173.7">9</text>
<text x="53.9" y="173.7">10</text>
<text x="54.5" y="168.7">6</text>
<text x="54.5" y="171.2">8</text>
<text x="125.7" y="168.7">1</text>
<text x="125.7" y="171.2">3</text>
<text x="125.7" y="173.7">5</text>
<text x="134.5" y="168.7">2</text>
<text x="134.5" y="171.2">4</text>
<text x="134.5" y="173.7">6</text>
</g>
</svg>
